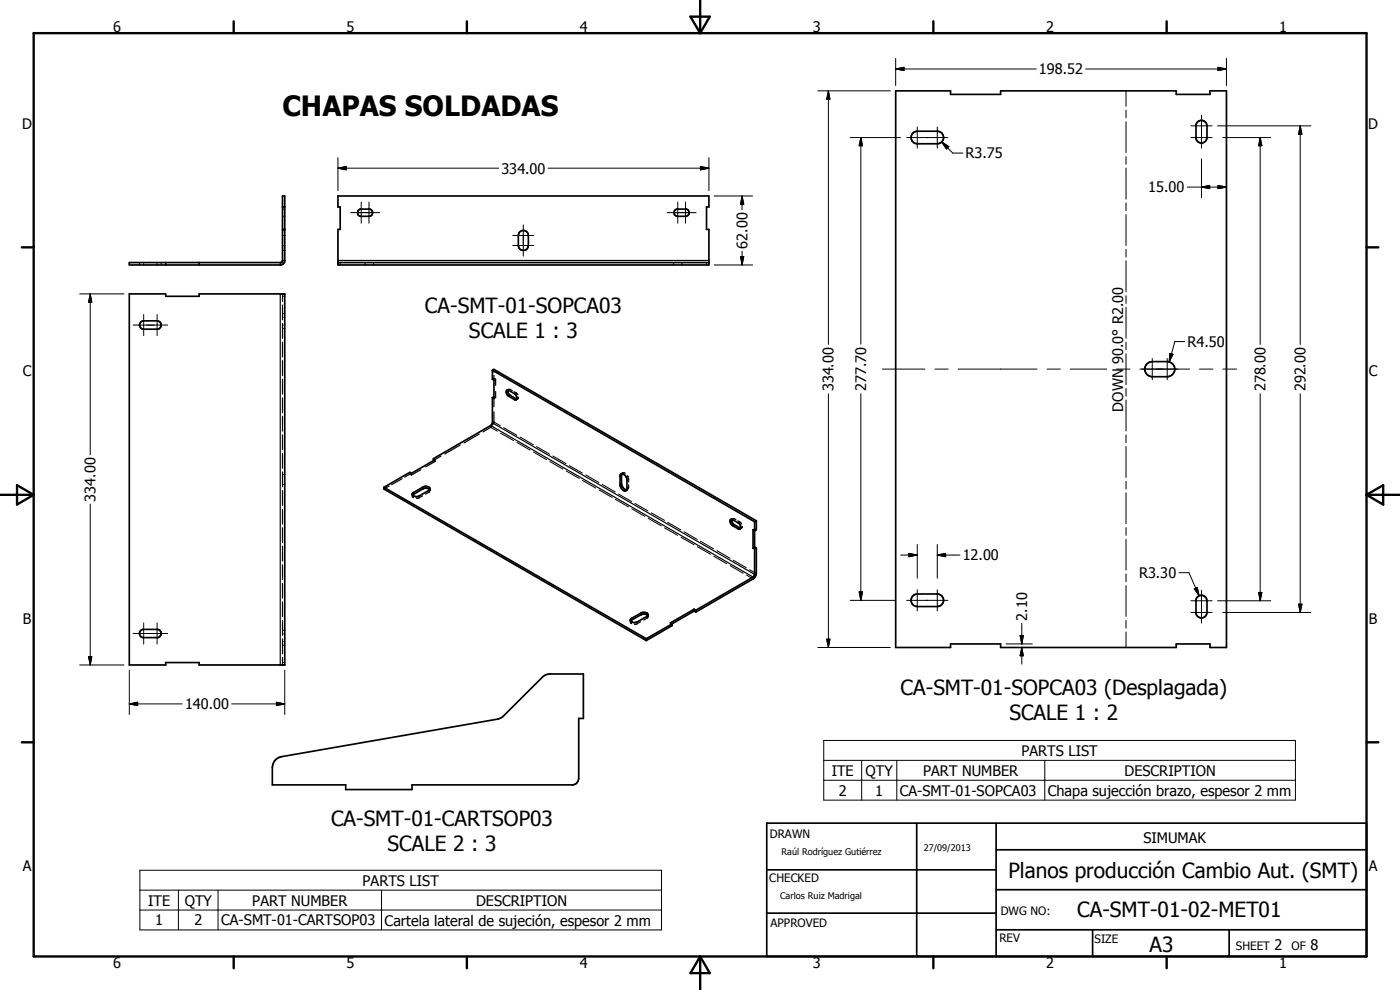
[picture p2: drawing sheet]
<svg xmlns="http://www.w3.org/2000/svg" width="420mm" height="297mm" viewBox="0 0 420 297" stroke-linecap="round" stroke-linejoin="round" font-family="sans-serif">
<g fill="none" stroke="#000" stroke-width=".51">
<path d="M268.8 27.3h16.5v1h15v-1h52.7v1h10.1v-1h5v167h-5v-1.1h-10.1v1.1h-52.7v-1.1h-15v1.1h-16.5zM359.4 36.6a1.67 1.67 0 0 1 1.8-.4 1.67 1.67 0 0 1 1 1.6v3.5a1.67 1.67 0 0 1-1.5 1.6 1.67 1.67 0 0 1-1.8-1.3v-4.1zM101.4 58.8h111.4v3.3h-.8v6.7h.8v10.7h-111.4v-10.7h.7v-6.7h-.7zM273.8 40l.6-.4 .9-.2h6a1.88 1.88 0 0 1 1.9 1.9 1.88 1.88 0 0 1-1.9 1.8h-6a1.89 1.89 0 0 1-1.7-1.1 1.89 1.89 0 0 1 .2-2zM38.8 78.8l45.7-.1 .3-.4v-19.5h.7v19.3l-.3 .8-.5 .5-45.9 .1zM49.7 78.8v.7M59.8 78.8v.7M84.8 68.8h.7M84.8 62.1h.7M101.4 78.8h111.4M107.5 63.1l.7-.4h2.8a1.11 1.11 0 0 1 .8 1.1 1.11 1.11 0 0 1-.8 1.1h-2.8a1.11 1.11 0 0 1-.7-1.8zM156 69.6a1.51 1.51 0 0 1 1.6-.3 1.51 1.51 0 0 1 1 1.4v3a1.5 1.5 0 0 1-1.5 1.4 1.5 1.5 0 0 1-1.5-1.4v-3z"/>
<path d="M202.5 63.1l.6-.4h2.9a1.11 1.11 0 0 1 .8 1.1 1.11 1.11 0 0 1-.8 1.1h-2.9a1.11 1.11 0 0 1-.6-1.8zM38.8 88.2h10.9v.7h10.1v-.7h25.7v111.3h-25.7v-.7h-10.1v.7h-10.9zM42.2 96.7l.9-.4h4a1.25 1.25 0 0 1 1.3 1.2 1.25 1.25 0 0 1-1.3 1.3h-4a1.24 1.24 0 0 1-1.1-.8 1.24 1.24 0 0 1 .2-1.3zM147.8 119.3v7.6l-.3 .6-17.4 10.1M147.8 111.1v2.7l.4 .3v5.4l-.4-.2M147.8 111.1l78.7 45.4M147.8 111.1l.4-.3 78.8 45.5M148.2 119l-.4 .3M152 117.2l.6-.1 1.8 1a1.13 1.13 0 0 1 .3 1.9l-2-1.1a1.46 1.46 0 0 1-.7-1.7zM152.4 117l.1 .8 .4 .6 2.2 1.3M344.2 109.2l.6-.4 1-.3h4.5a2.26 2.26 0 0 1 2.3 2.3 2.26 2.26 0 0 1-2.3 2.2h-4.5a2.29 2.29 0 0 1-2-1.4 2.29 2.29 0 0 1 .4-2.4zM130.1 138.2h.1"/>
<path d="M130.1 137.6l.5 .3-7.1 4.1-.5-.3-7.8 4.5M130.1 137.6v.6M115.2 146.2v.5l78.8 45.5M115.2 146.2l78.8 45.4M123.8 148l3.1-1.9a1.28 1.28 0 0 1 2.1 .7l-.1 .3-3.1 1.7a1.28 1.28 0 0 1-2.1-.6zM128.9 146.9a1.73 1.73 0 0 0-2-.2l-3.1 1.8M186.3 142.3l.2-.2 .6 .1a2.1 2.1 0 0 1 1.1 1.6v3a.85 .85 0 0 1-.9 .5 .85 .85 0 0 1-.8-.7l-.4-1v-3zM186.6 142.1l-.1 2.9a2.05 2.05 0 0 0 1.6 2M219.2 156l.5-.2 1.8 1.1a1.09 1.09 0 0 1 .4 1.9l-2.4-1.4a1.3 1.3 0 0 1-.3-1.4zM219.6 155.8l.1 .8 .5 .8 2.1 1.1M226.5 156.5v7.7M227 156.3v2.7l-.5 .3-.5-.3v5.5"/>
<path d="M227 156.3l-.5 .2M226 164.5l.5 .2M226.5 164.7v7.8l-.2 .4-17.5 10.2M226.5 164.2l.5 .3M226.5 164.2l-.5 .3M227 164.5v7.6l-.6 1.3-17.6 10.2M227 164.5l-.5 .2M273.8 178.9l.6-.4 .9-.3h6a1.88 1.88 0 0 1 1.9 1.9 1.88 1.88 0 0 1-1.9 1.9h-6a1.9 1.9 0 0 1-1.7-1.1 1.9 1.9 0 0 1 .2-2zM359.6 178.9a1.66 1.66 0 0 1 1.7-.1 1.66 1.66 0 0 1 .9 1.5v3.5a1.67 1.67 0 0 1-1.5 1.6 1.67 1.67 0 0 1-1.8-1.3v-4.1zM42.2 189.2l.7-.4h4.5a1.26 1.26 0 0 1 1 1.3 1.26 1.26 0 0 1-1 1.2h-4.5a1.27 1.27 0 0 1-.7-2.1zM194 191.6v.6M194.4 184.7a1.72 1.72 0 0 0-2-.3l-3.1 2"/>
<path d="M194.4 184.7l.1-.1a1.28 1.28 0 0 0-2.1-.7l-2.9 1.6-.3 .5 .1 .4M194.4 184.7l-3.3 2-.7 .1-1.1-.4M201.7 187.2v.5l-7.7 4.5M201.7 187.2l-7.7 4.4M208.3 182.8l-7.1 4.1 .5 .3M208.3 183.3l-6.6 3.9M208.3 182.8v.5M208.3 183.3l.5 .3M208.3 182.8l.5 .3M208.8 183.1v.5M82.7 228l1-.7 .8-.3 65.2-11.3 1.1-.6 12.2-12.2 .8-.4 1.2-.3h10.1v13.4h-1.4v17.9a2.09 2.09 0 0 1-1.7 2h-48.4v1.4h-19.9v-1.4h-22l.1-5.6 .4-1.2zM230.1 247h180v40h-180z"/>
<path d="M275.1 247v40M298.9 255h111.2M298.9 247v40M230.1 274h68.8M230.1 261h68.8M298.9 279h111.2M298.9 267h111.2M327.9 279v8M368.9 279v8"/>
</g>
<g fill="none" stroke="#000" stroke-width=".3">
<path d="M268.8 17.5v8.2M368.1 17.5v8.2M245.4 27.3h21.8M248.6 27.3l.5 2.5h-1zM248.6 27.3v76M268.8 20.7l2.5-.5v1zM268.8 20.7h42.2M275.3 38.1v6.3M281.3 38.1v6.3M325.8 20.7h42.3M337.9 27.3v4.6M337.9 33.1v2.2"/>
<path d="M337.9 36.5v9.3M357.4 37.8h6.4M360.6 34.6v9.8M365.4 37.8h28M365.5 20.2l2.6 .5-2.6 .5zM390.2 37.8l.5 2.5h-1zM390.2 37.8v65.5M101.4 50.5l2.5-.5v1zM101.4 50.5h48.2M101.4 47.3v9.9M164.5 50.5h48.3M210.2 50l2.6 .5-2.6 .5z"/>
<path d="M212.8 47.3v9.9M214.3 58.8h11.6M222.7 58.8l.5 2.5h-1zM222.7 58.8v4.1M255.2 41.3h15M258.3 41.3l.6 2.4h-1.1zM258.3 41.3v62M272.1 41.3h12.4M282.6 42.6l2.2 1.4-.8 .7zM282.6 42.6l3.4 3.3h3M337.9 47v2.3M337.9 50.5v9.2"/>
<path d="M356.3 56.1h11.8M357.4 41.3h6.4M360.6 56.1l2.4-.5v1zM360.6 47.7v11.6M365.5 55.6l2.6 .5-2.6 .5zM367 41.3h14.4M378.2 41.3l.5 2.4h-1zM378.2 41.3v62M43.1 78.8v.2M43.1 79.2v.3M47.1 78.8v.2M47.1 79.2v.3"/>
<path d="M84.8 73.7h.2M84.8 70.7h.2M85.2 73.7h.3M85.2 70.7h.3M105.2 63.8h8.7M108.4 60.6v6.4M110.7 60.6v6.4M153.9 73.7h6.3M153.9 70.7h6.3M157 67.5v9.3M200.2 63.8h8.7M203.4 60.6v6.4"/>
<path d="M205.7 60.6v6.4M214.3 79.5h11.6M222.2 77h1l-.5 2.5zM222.7 75.4v4.1M337.9 60.9v2.3M337.9 64.4v9.3M337.9 74.8v2.3M337.9 78.3v9.2M23.9 88.2h13.3M27.1 88.2l.4 2.5h-.9zM27.1 88.2v48.2M40 97.5h10.3"/>
<path d="M43.1 94.4v6.3M47.1 94.4v6.3M84.8 97.5h.2M84.8 95.2h.2M85.2 97.5h.3M85.2 95.2h.3M337.9 88.7v2.4M337.9 92.2v9.3M152.9 117.1h-.2M153.2 116.9l-.2 .1M154.5 118l-.1 .1M154.8 117.8l-.1 .1"/>
<path d="M248.6 118.2v76.1M258.3 118.1v62M264.8 110.7h12.8M280.6 110.7h4M287.6 110.7h23.6M314.2 110.7h4M321.2 110.7h10.9M335.1 110.7h4M337.9 102.7v2.2M337.9 106.1v9.3M337.9 116.5v2.4M342.1 110.7h14.9"/>
<path d="M345.8 107.6v6.3M350.3 107.6v6.3M351.1 106l.9 .3-1.1 2.3zM355.5 102.5h-2.9l-1.7 6.1M360 110.7h4M367 110.7h4.1M378.2 118.2v62.1M390.2 118.2v65.6M147.3 127.7v.2M147.3 128.1l2 1.3M147.9 126.8l-.1 .1M148.1 126.7l.1-.1 2 1.2"/>
<path d="M150.2 130l4 2.2M151.2 128.3l3.9 2.3M155.1 132.8l4 2.2M156.1 131.1l4 2.3M160.1 135.6l3.9 2.3M161 134l4 2.3M165 138.5l3.9 2.3M165.9 136.8l4 2.3M170.8 139.7l4 2.2M337.9 120v9.3M337.9 130.5v2.3M337.9 133.9v9.4"/>
<path d="M27.1 151.3v48.2M125.8 148.8v.2M125.8 149.1v.3M128.7 147.2v.2M128.7 147.5v.2M169.9 141.3l4 2.3M174.8 144.1l4 2.3M175.8 142.5l3.9 2.3M179.8 147l3.9 2.3M180.7 145.3l3.9 2.3M184.7 149.8l3.9 2.3M185.6 148.2l4 2.3"/>
<path d="M188.3 146.4l-.1 .2M188.3 144l-.1 .1M188.7 146.3h-.2M188.7 143.8l-.2 .1M189.6 152.7l3.9 2.2M190.5 151l4 2.3M194.5 155.5l3.9 2.3M195.5 153.9l3.9 2.2M199.4 158.4l4 2.2M200.4 156.7l3.9 2.3M205.3 159.6l3.9 2.2M220 155.8l-.1 .1"/>
<path d="M220.4 155.6l-.2 .1M221.7 156.8l-.2 .1M222 156.6l-.1 .1M337.9 144.4v2.3M337.9 147.9v9.2M337.9 158.3v2.3M204.4 161.2l3.9 2.2M209.3 164l3.9 2.3M210.2 162.4l4 2.3M214.2 166.9l3.9 2.3M215.2 165.2l3.9 2.3M219.1 169.7l3.9 2.3"/>
<path d="M220 168.1l4 2.2M224.1 172.6l1.9 1.1M225 170.9l2 1.2M257.8 177.6h1.1l-.6 2.5zM270.3 166.5h5M272.8 166l2.5 .5-2.5 .5zM275.3 163.4v10.1M275.3 177v6.3M281.3 166.5l2.5-.5v1zM281.3 163.4v10.1M281.3 177v6.3M281.3 166.5h6.8"/>
<path d="M337.9 161.8v9.3M337.9 172.2v2.3M337.9 175.7v9.3M353.8 171.8h3l3.1 6.9M358.4 176.7l.9-.4 .6 2.4zM360.6 177.1v9.8M377.7 177.8h1l-.5 2.5zM23.9 199.5h13.3M26.6 197h.9l-.4 2.5zM40 190.1h10.3M43.1 186.9v6.4M47.1 186.9v6.4"/>
<path d="M84.8 192.5h.2M84.8 190.2h.2M85.2 192.5h.3M85.2 190.2h.3M191.3 186.6v.2M191.3 186.9v.2M194.1 185v.1M194.1 185.3v.2M245.4 194.3h21.8M248.1 191.8h1l-.5 2.5zM255.2 180.1h13.4M272.1 180.1h12.4"/>
<path d="M301.9 193.2h7.9M306.1 190.7h1l-.4 2.5zM306.7 194.3l.4 2.5h-1zM306.7 187v6.2M306.7 194.3v5M337.9 186.1v2.4M337.9 189.6v4.7M357.4 180.3h6.4M357.4 183.8h6.4M365.4 180.3h16M367 183.8h26.4M389.7 181.3h1l-.5 2.5z"/>
<path d="M38.8 211.2l2.5-.5v1zM38.8 211.2h15.9M38.8 201.1v13.3M69.5 211.2h16M83 210.7l2.5 .5-2.5 .5zM85.5 201.1v13.3M247.2 222.2h141.6v17.9h-141.6zM247.2 228.1h141.6M247.2 234.1h141.6M258.6 228.1v12M269.1 228.1v12M313.6 228.1v12"/>
<path d="M42 261.1h156.5v17.9h-156.5zM42 267.1h156.5M42 273h156.5M53.5 267.1v11.9M65.4 267.1v11.9M114.5 267.1v11.9"/>
</g>
<g fill="none" stroke="#000" stroke-width=".35">
<path d="M41.9 78.8v.2M41.9 79.2v.3M48.4 78.8v.2M48.4 79.2v.3M84.1 78.8v.7M84.8 78.1h.7M84.8 64.9h.2M84.8 62.7h.2M84.8 69.1h.2M84.8 75.1h.2M85.2 64.9h.3M85.2 62.7h.3"/>
<path d="M85.2 69.1h.3M85.2 75.1h.3M101.4 78.1h111.4M102.1 78.8v.2M102.1 79.2v.3M109.6 78.8v.2M109.6 79.2v.3M112.1 78.8v.2M112.1 79.2v.3M202.1 78.8v.2M202.1 79.2v.3M204.7 78.8v.2"/>
<path d="M204.7 79.2v.3M212 78.8v.2M212 79.2v.3M84.1 88.2v111.3M84.8 94.1h.2M84.8 98.6h.2M84.8 88.9h.2M84.8 88.2v2.2M84.8 91.5v4.5M84.8 97.1v4.4M85.2 94.1h.3M85.2 98.6h.3"/>
<path d="M85.2 88.9h.3M84.8 102.7v4.4M84.8 108.2v4.5M84.8 113.8v4.4M84.8 119.4v4.4M147.9 113.7l-.1 .1M148.2 110.8v.9M148.2 112.6v.9M148.2 119v3M148.2 119l.2 .1M148.2 113.5l-.1 .1M148.2 113.5l.2 .1"/>
<path d="M148.4 119.5h-.2M148.4 114l-.2 .1M148.5 113.7l.2 .1M148.6 119.2l.1 .1M148.7 119.3l-.1 .1M148.7 113.8v1.8M148.7 117.5v1.8M148.7 113.8l-.1 .1M152.3 117l-.1 .1M152.5 116.9l-.1 .1M152.9 116.8l.8 .4M153.2 118.7l-.5 .2"/>
<path d="M154.3 117.5l1.1 .9M154.8 119.6l-.4 .3M155.1 119.8l-.2 .1M155.6 119.2l-.1 .3-.4 .2M84.8 124.9v4.5M84.8 130.5v4.4M84.8 136.1v4.4M130.4 138.3l.2 .2M130.6 137.9v.2M130.6 138.3v.2M130.6 138.5l-2.9 1.6M132.4 136.8l-2.3 1.4 .1 .1"/>
<path d="M138.1 133.5l-4.6 2.7M143.8 130.2l-4.5 2.7M147.3 127.7l78.7 45.4v.6M147.8 127.8l-2.8 1.8M147.8 126.9l78.7 45.4 .5-.2M148.2 123.6l-.1 3.7M84.8 142.4h.2M84.8 145.3h.2M84.8 141.6v4.5M84.8 147.2v4.4M84.8 152.8v4.4M84.8 158.3v4.5"/>
<path d="M85.2 142.4h.3M85.2 145.3h.3M116.8 145.8l-1.6 .9M120.7 143.6l-3.2 1.8M123 142.3l.1 .1M123 141.7v.2M123 142.1v.2M123 142.3l-1.6 .9M123.3 142.5h.2M123.5 142v.2M123.5 142.4v.1M123.7 148.3v.2"/>
<path d="M123.7 148.6l.4 .8M123.8 148.5l-.1 .2M124.1 147.8v.5M126.3 140.9l-2.8 1.6M126.8 148.8l-1.4 .7h-.4M126.9 146.1v.6M128.9 147.5l-1.2 .8M128.9 146.9l.2 .3M129.1 146.6v.2M186.5 142.6l-.4 .3M186.5 145l-.4 .3M186.5 142.1l-.1 .1"/>
<path d="M186.8 141.9l-.1 .1M187.6 142l-.5-.1-.5 .2M188 147.1l-.1 .1M188.3 146.9l-.1 .2M188.4 142.8l.3 1.9M188.4 146.9l-.3 .1M188.4 146.9h.1M188.7 145.5l-.1 1.1M219.5 155.7l-.1 .2M219.8 155.6l-.2 .2M220.1 155.6l.8 .4M220.4 157.4l-.5 .3"/>
<path d="M221.4 156.3l1.2 .9M222 158.4l-.5 .3M222.2 158.6l-.1 .1M222.5 158.5h-.1M222.8 158l-.2 .5h-.3M226.1 158.9l-.1 .1M226.5 158.7v.2M226.5 159v.2M226.5 158.7h-.2M226.5 158.7l.1 .1M226.8 158.9l.2 .1M84.8 163.9v4.4"/>
<path d="M84.8 169.5v4.4M84.8 175v4.5M84.8 189.1h.2M84.8 193.6h.2M84.8 198.8h.2M84.8 180.6v4.4M84.8 186.1v4.5M84.8 191.7v4.5M84.8 197.3v2.2M85.2 189.1h.3M85.2 193.6h.3M85.2 198.8h.3"/>
<path d="M189.2 186.1v.2M189.3 186.4l-.1 .4 .3 .3M189.5 185.5v.6M192.2 186.6l-1.1 .6-.7 .1M192.4 183.9v.5M194.4 185.3l-1.2 .8M194.4 184.7l.1 .3M194.5 184.4v.2M201.2 187.5h.2M201.2 186.9v.2M201.2 187.2v.3M201.4 187.3l-.2 .2"/>
<path d="M201.5 187.6l.2 .1M201.7 187.2h-.2"/>
</g>
<g fill="#000">
<circle cx="101.4" cy="78.8" r=".25"/>
<circle cx="212.8" cy="78.8" r=".25"/>
<circle cx="152.6" cy="116.8" r=".18"/>
<circle cx="155.6" cy="119.2" r=".18"/>
<circle cx="188.4" cy="142.8" r=".18"/>
<circle cx="219.8" cy="155.6" r=".18"/>
<circle cx="222.8" cy="158" r=".18"/>
<circle cx="194.5" cy="185" r=".18"/>
</g>
<g fill="none" stroke="#000" stroke-width=".71">
<path d="M10.1 9.9h400v277.1h-400zM70.1 6.4v3.5M140.1 6.4v3.5M207.2 5h5.8l-2.9 4.9zM210.1 0v9.9M280.1 6.4v3.5M350.1 6.4v3.5M6.6 74.2h3.5M410.1 74.2h3.6M.1 148.5h10M5.1 145.6l5 2.9-5 2.9zM410.1 148.5h10"/>
<path d="M410.1 148.5l5-2.9v5.8zM6.6 222.7h3.5M410.1 222.7h3.6M70.1 287v3.5M140.1 287v3.5M210.1 287v10M210.1 287l2.9 5h-5.8zM280.1 287v3.5M350.1 287v3.5"/>
</g>
<g fill="#000">
<path d="M248.6 27.3l.5 2.5h-1zM268.8 20.7l2.5-.5v1zM365.5 20.2l2.6 .5-2.6 .5zM101.4 50.5l2.5-.5v1zM210.2 50l2.6 .5-2.6 .5zM258.3 41.3l.6 2.4h-1.1zM282.6 42.6l2.2 1.4-.8 .7zM360.6 56.1l2.4-.5v1zM365.5 55.6l2.6 .5-2.6 .5zM378.2 41.3l.5 2.4h-1zM390.2 37.8l.5 2.5h-1zM222.2 77h1l-.5 2.5z"/>
<path d="M222.7 58.8l.5 2.5h-1zM27.1 88.2l.4 2.5h-.9zM351.1 106l.9 .3-1.1 2.3zM257.8 177.6h1.1l-.6 2.5zM272.8 166l2.5 .5-2.5 .5zM281.3 166.5l2.5-.5v1zM358.4 176.7l.9-.4 .6 2.4zM377.7 177.8h1l-.5 2.5zM26.6 197h.9l-.4 2.5zM248.1 191.8h1l-.5 2.5zM306.1 190.7h1l-.4 2.5zM306.7 194.3l.4 2.5h-1z"/>
<path d="M389.7 181.3h1l-.5 2.5zM38.8 211.2l2.5-.5v1zM83 210.7l2.5 .5-2.5 .5z"/>
</g>
<text font-size="8.4" x="84.7" y="34.7">CHAPAS SOLDADAS</text>
<g font-size="6.3">
<text x="127.5" y="93.9">CA-SMT-01-SOPCA03</text>
<text x="140.7" y="101.4">SCALE 1 : 3</text>
<text x="270.2" y="208.4">CA-SMT-01-SOPCA03 (Desplagada)</text>
<text x="302.9" y="215.9">SCALE 1 : 2</text>
<text x="99.3" y="247.8">CA-SMT-01-CARTSOP03</text>
<text x="116.3" y="255.4">SCALE 2 : 3</text>
<text x="302.6" y="263.3">Planos producción Cambio Aut. (SMT)</text>
<text x="323.3" y="275.1">CA-SMT-01-02-MET01</text>
<text x="345" y="285.6">A3</text>
</g>
<g font-size="4.4">
<text x="34" y="9.6">6</text>
<text x="104" y="9.6">5</text>
<text x="174" y="9.6">4</text>
<text x="244" y="9.6">3</text>
<text x="313.9" y="9.6">2</text>
<text x="383.9" y="9.6">1</text>
<text x="311.8" y="22.3">198.52</text>
<text x="6.7" y="38.7">D</text>
<text x="410.6" y="38.7">D</text>
<text x="289.8" y="47.5">R3.75</text>
<text x="150.5" y="52.1">334.00</text>
<text x="344.6" y="57.7">15.00</text>
<text x="224.3" y="74.6" transform="rotate(-90 224.3 74.6)">62.00</text>
<text x="356.4" y="104.1">R4.50</text>
<text x="6.8" y="112.9">C</text>
<text x="337" y="109.2" transform="rotate(-90 337 109.2)">90.0° R2.00</text>
<text x="410.8" y="112.9">C</text>
<text x="250.2" y="117.4" transform="rotate(-90 250.2 117.4)">334.00</text>
<text x="260" y="117.3" transform="rotate(-90 260 117.3)">277.70</text>
<text x="379.8" y="117.4" transform="rotate(-90 379.8 117.4)">278.00</text>
<text x="391.8" y="117.4" transform="rotate(-90 391.8 117.4)">292.00</text>
<text x="337" y="123.5" transform="rotate(-90 337 123.5)">DOWN</text>
<text x="28.7" y="150.5" transform="rotate(-90 28.7 150.5)">334.00</text>
<text x="288.9" y="168.1">12.00</text>
<text x="341.8" y="173.4">R3.30</text>
<text x="6.9" y="187.2">B</text>
<text x="308.2" y="186.2" transform="rotate(-90 308.2 186.2)">2.10</text>
<text x="410.8" y="187.2">B</text>
<text x="55.5" y="212.8">140.00</text>
<text x="306.6" y="226.8">PARTS LIST</text>
<text x="249.6" y="232.7">ITE</text>
<text x="259.8" y="232.8">QTY</text>
<text x="277.1" y="232.7">PART NUMBER</text>
<text x="337.5" y="232.8">DESCRIPTION</text>
<text x="251.7" y="238.8">2</text>
<text x="262.7" y="238.7">1</text>
<text x="270" y="238.8">CA-SMT-01-SOPCA03</text>
<text x="314.4" y="238.9">Chapa sujección brazo, espesor 2 mm</text>
<text x="343.1" y="252.9">SIMUMAK</text>
<text x="6.8" y="261.5">A</text>
<text x="410.8" y="261.5">A</text>
<text x="108.8" y="265.7">PARTS LIST</text>
<text x="44.5" y="271.7">ITE</text>
<text x="55.4" y="271.7">QTY</text>
<text x="75.7" y="271.7">PART NUMBER</text>
<text x="142.9" y="271.7">DESCRIPTION</text>
<text x="46.6" y="277.7">1</text>
<text x="58.4" y="277.7">2</text>
<text x="66.4" y="277.7">CA-SMT-01-CARTSOP03</text>
<text x="115.4" y="277.8">Cartela lateral de sujeción, espesor 2 mm</text>
<text x="382.5" y="285">2</text>
<text x="393.3" y="285">8</text>
<text x="34" y="290.6">6</text>
<text x="104" y="290.6">5</text>
<text x="174" y="290.6">4</text>
<text x="244" y="290.6">3</text>
<text x="313.9" y="290.6">2</text>
<text x="383.9" y="290.6">1</text>
</g>
<g font-size="3.5">
<text x="231" y="251.5">DRAWN</text>
<text x="230.9" y="264.6">CHECKED</text>
<text x="300.3" y="274.5">DWG NO:</text>
<text x="231.3" y="278.3">APPROVED</text>
<text x="299.9" y="282.6">REV</text>
<text x="328.5" y="283.1">SIZE</text>
<text x="370.9" y="285">SHEET</text>
<text x="387.6" y="285">OF</text>
</g>
<g font-size="2.7">
<text x="234.5" y="256.6">Raúl Rodríguez Gutiérrez</text>
<text x="277.2" y="255.3">27/09/2013</text>
<text x="234.1" y="269.7">Carlos Ruiz Madrigal</text>
</g>
</svg>
